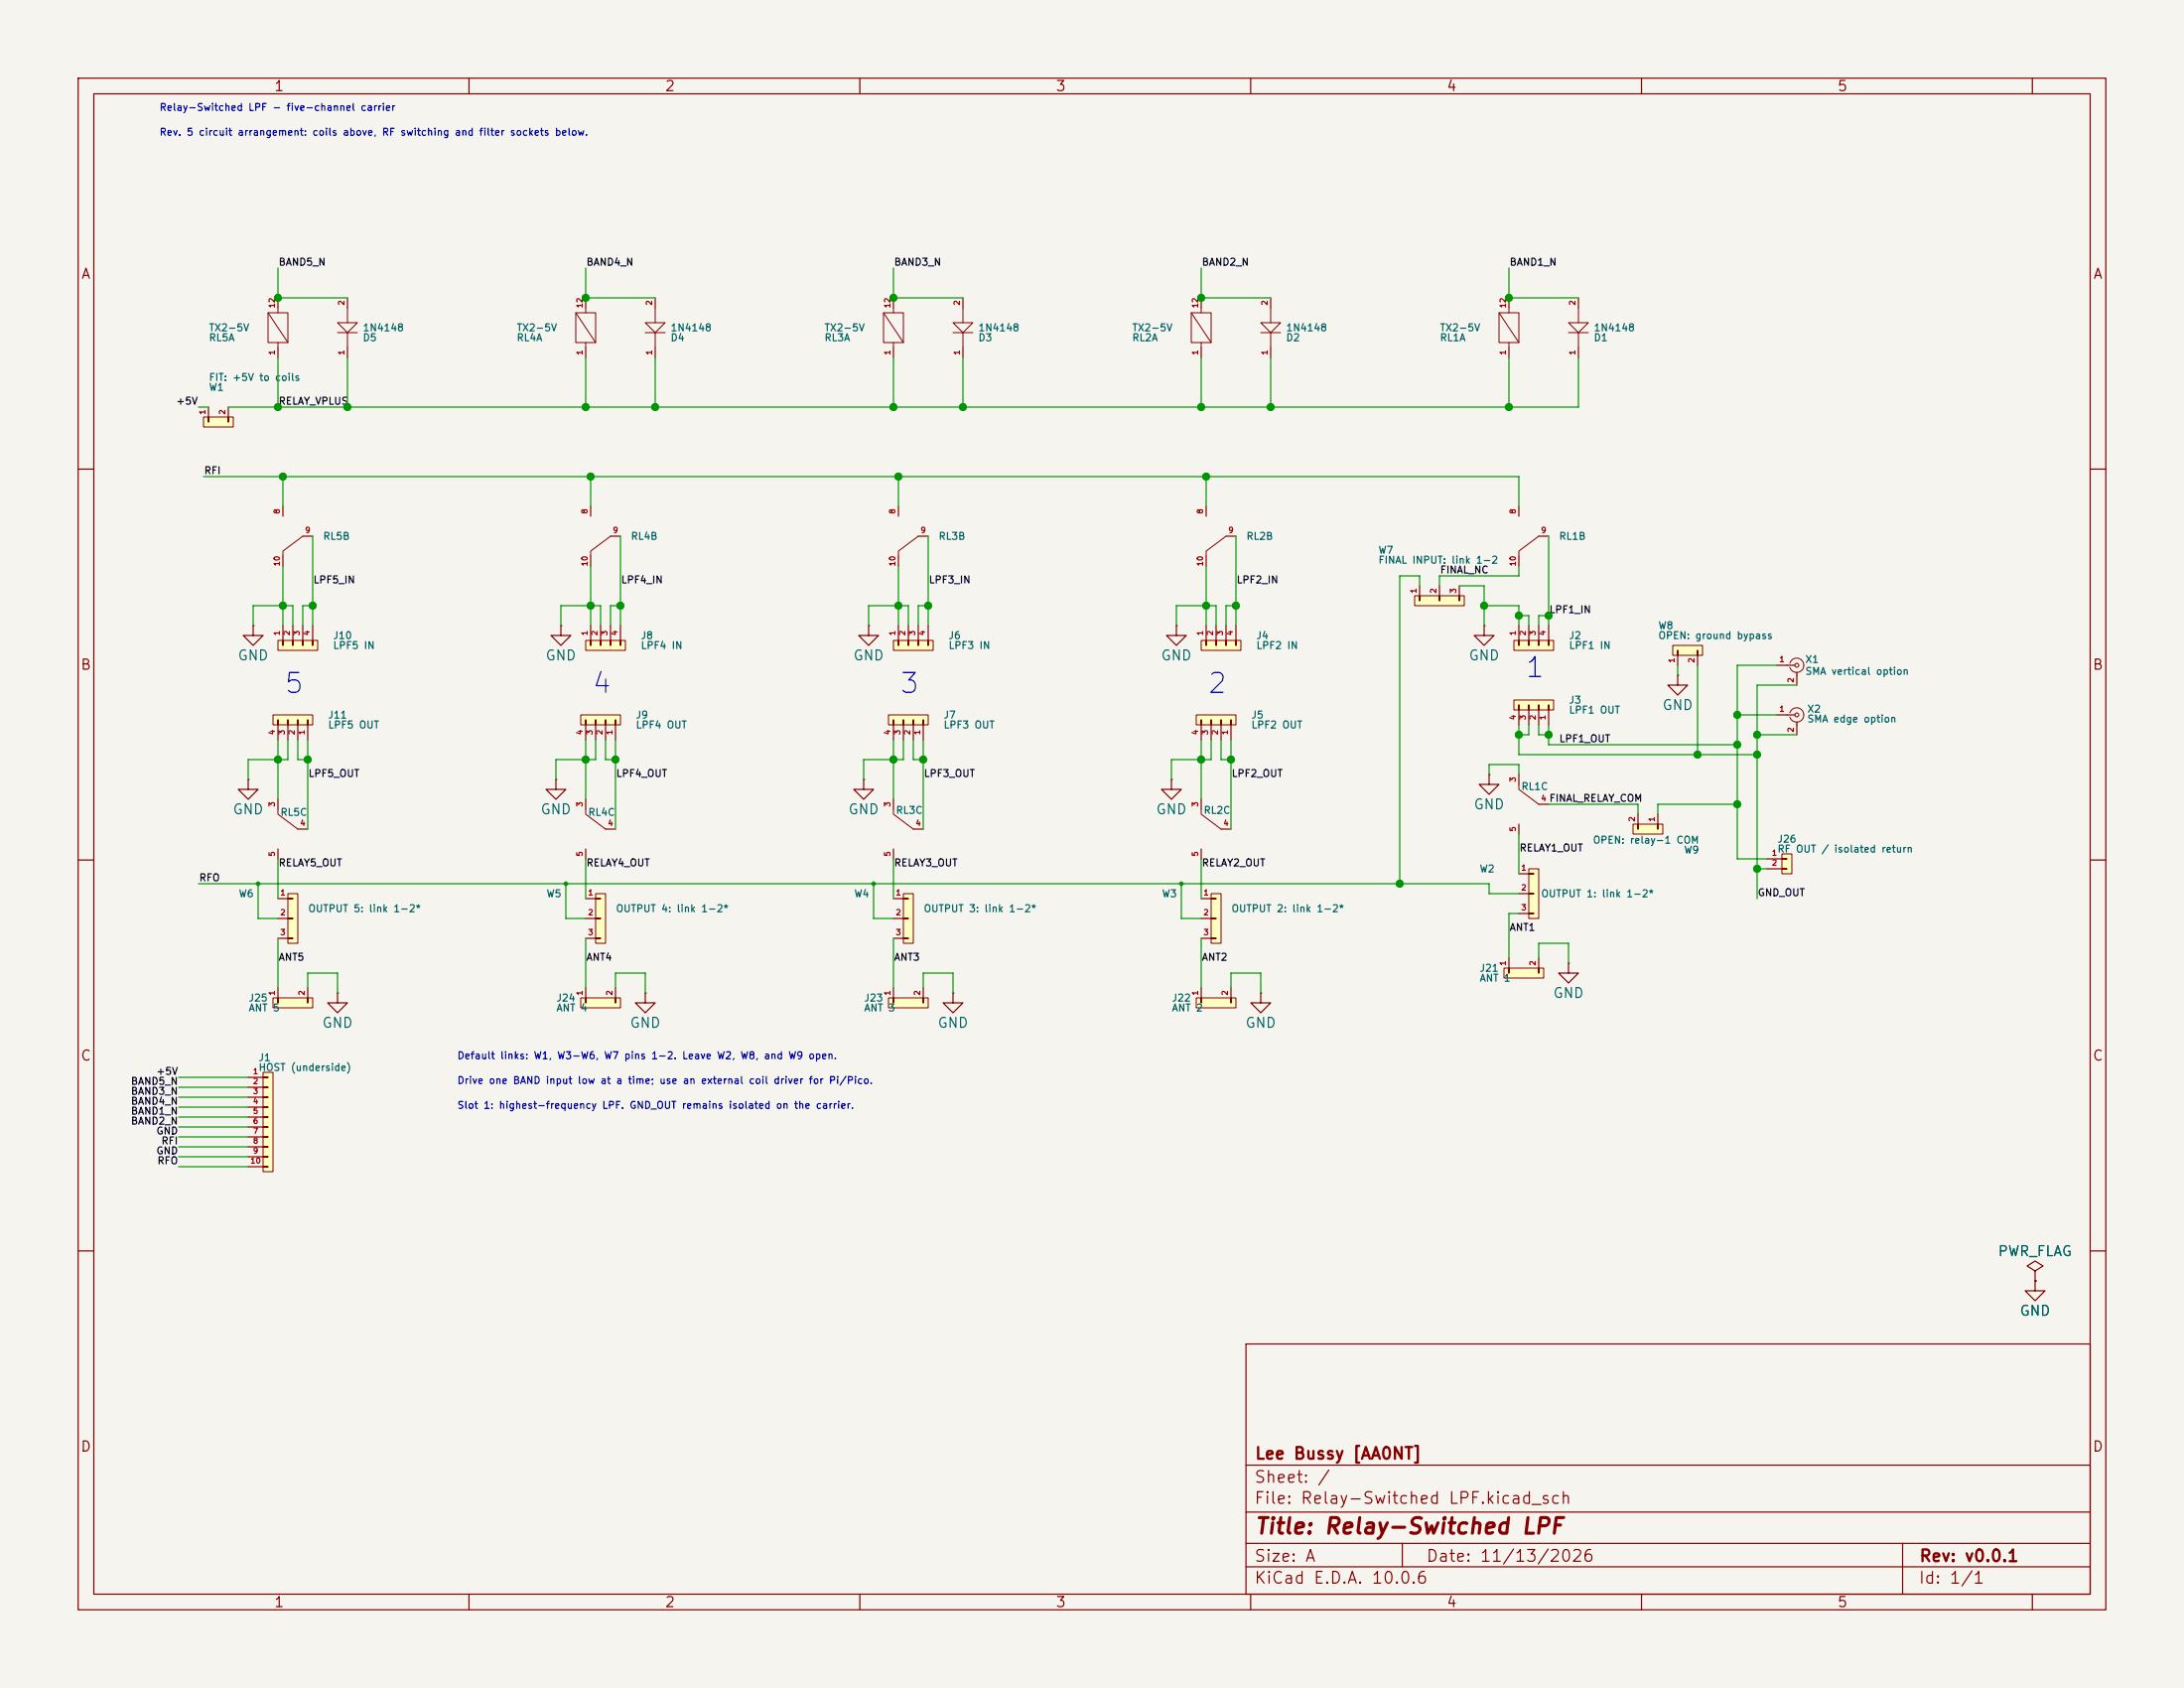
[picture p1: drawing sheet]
<svg xmlns="http://www.w3.org/2000/svg" width="279mm" height="216mm" viewBox="0 0 279 216" stroke-linecap="round" stroke-linejoin="round" font-family="sans-serif">
<path d="M0 0h279.4v215.9h-279.4z" fill="#f5f4ef" stroke="#f5f4ef" stroke-width=".13"/>
<g fill="none" stroke="#840000" stroke-width=".15">
<path d="M10 10h259.4v195.9h-259.4zM12 12h255.4v191.9h-255.4zM60 10v2M110 10v2M160 10v2M210 10v2M260 10v2M83.8 38.1v1.3M83.8 44.5v1.2M10 60h2M267.4 60h2M111.1 80v1.3h1.3l-1.3 1.3-1.2-1.3h1.2"/>
<path d="M111.1 80h.1M150.5 80v1.3h1.3l-1.3 1.3-1.3-1.3h1.3M150.5 80h.1M10 110h2M267.4 110h2M82.5 127v1.3h1.3l-1.3 1.2-1.2-1.2h1.2M82.5 127h.1M10 160h2M159.4 171.9h108v32h-108zM267.4 160h2M159.4 197.4h108M159.4 193.4h108"/>
<path d="M159.4 187.4h108M179.4 197.4v3M243.4 197.4v6.5M60 203.9v2M110 203.9v2M159.4 200.4h108M160 203.9v2M210 203.9v2M260 203.9v2"/>
</g>
<path d="M83.8 39.4v1.9M82.5 41.3h2.6l-1.3 1.2zM82.5 42.5h2.6M83.8 42.5v2" fill="none" stroke="#840000" stroke-width=".13"/>
<path d="M74.3 127.6h5.1v1.3h-5.1z" fill="#ffffc2"/>
<path d="M74.3 127.6h5.1v1.3h-5.1zM74.9 127.6h.1v.7h-.1zM78.7 127.6h.1v.7h-.1z" fill="none" stroke="#840000" stroke-width=".13"/>
<path d="M74.9 126.4v1.2M78.7 126.4v1.2" fill="none" stroke="#840000" stroke-width=".15"/>
<path d="M74.9 81.9h5.1v1.3h-5.1z" fill="#ffffc2"/>
<path d="M153.7 39.4v.6M152.4 40h2.5v3.8h-2.5zM152.4 40l2.5 3.8M153.7 43.8v.7M78.1 68.6l-2.5 1.9v.6M74.9 81.9h5.1v1.3h-5.1zM75.5 81.9h.1v.7h-.1zM76.8 81.9h.1v.7h-.1zM78 81.9h.2v.7h-.2zM79.3 81.9h.1v.7h-.1z" fill="none" stroke="#840000" stroke-width=".13"/>
<path d="M153.7 38.1v1.3M153.7 44.5v1.2M75.6 64.8v1.2M75.6 71.1v1.3M78.1 68.6h1.3M75.6 80v1.9M76.8 80v1.9M78.1 80v1.9M79.4 80v1.9" fill="none" stroke="#840000" stroke-width=".15"/>
<path d="M228 109.2h1.2v2.6h-1.2z" fill="#ffffc2"/>
<g fill="none" stroke="#840000" stroke-width=".13">
<path d="M229 91.2a.91 .91 0 0 1 1.4-.5 .91 .91 0 0 1 0 1.5 .91 .91 0 0 1-1.4-.5M229 84.8a.91 .91 0 0 1 1.4-.4 .91 .91 0 0 1 0 1.4 .91 .91 0 0 1-1.4-.5M114.3 103.5v.6l2.5 1.9M228 109.2h1.2v2.6h-1.2zM228 109.8h.6v.1h-.6zM228 111.1h.6v.1h-.6z"/>
<circle cx="229.9" cy="91.4" r=".25"/>
<circle cx="229.9" cy="85.1" r=".25"/>
</g>
<g fill="none" stroke="#840000" stroke-width=".15">
<path d="M110.5 99.7v1.3h1.3l-1.3 1.2-1.3-1.2h1.3M110.5 99.7h.1M214.6 86.4v1.2h1.3l-1.3 1.3-1.2-1.3h1.2M214.6 86.4h.1M227.3 91.4h2.3M227.3 85.1h2.3M229.9 86v1.6M229.9 92.3v1.7M114.3 102.2v1.3M114.3 108.6v1.3M116.8 106h1.3M226.1 109.9h1.9"/>
<path d="M226.1 111.1h1.9M260.3 162.6l1.1-.7-1.1-.6-1 .6 1 .7v1.2M260.3 163.8h.1M260.3 163.8v1.3h1.3l-1.3 1.3-1.2-1.3h1.2"/>
</g>
<path d="M214 82.6h3.8v1.2h-3.8z" fill="#ffffc2"/>
<path d="M214 82.6h3.8v1.2h-3.8zM214.6 83.2h.1v.6h-.1zM217.1 83.2h.1v.6h-.1z" fill="none" stroke="#840000" stroke-width=".13"/>
<path d="M214.6 83.8v1.3M217.2 83.8v1.3" fill="none" stroke="#840000" stroke-width=".15"/>
<path d="M153.7 81.9h5v1.3h-5z" fill="#ffffc2"/>
<path d="M153.7 81.9h5v1.3h-5zM154.2 81.9h.2v.7h-.2zM155.5 81.9h.1v.7h-.1zM156.8 81.9h.1v.7h-.1zM158.1 81.9h.1v.7h-.1z" fill="none" stroke="#840000" stroke-width=".13"/>
<path d="M154.3 80v1.9M155.6 80v1.9M156.8 80v1.9M158.1 80v1.9" fill="none" stroke="#840000" stroke-width=".15"/>
<path d="M181 76.2h6.3v1.3h-6.3z" fill="#ffffc2"/>
<g fill="none" stroke="#840000" stroke-width=".13">
<path d="M162.6 39.4v1.9M193 39.4v.6M161.3 41.3h2.5l-1.2 1.2zM161.3 42.5h2.5M162.6 42.5v2M191.8 40h2.5v3.8h-2.5zM191.8 40l2.5 3.8M193 43.8v.7M156.8 68.6l-2.5 1.9v.6M181 76.2h6.3v1.3h-6.3zM181.5 76.2h.2v.6h-.2zM184.1 76.2h.1v.6h-.1z"/>
<path d="M186.6 76.2h.2v.6h-.2z"/>
</g>
<path d="M162.6 38.1v1.3M193 38.1v1.3M162.6 44.5v1.2M193 44.5v1.2M154.3 64.8v1.2M154.3 71.1v1.3M156.8 68.6h1.3M181.6 74.9v1.3M184.1 74.9v1.3M186.7 74.9v1.3" fill="none" stroke="#840000" stroke-width=".15"/>
<path d="M113.7 127.6h5v1.3h-5z" fill="#ffffc2"/>
<path d="M196.8 68.6l-2.5 1.9v.6M113.7 127.6h5v1.3h-5zM114.2 127.6h.2v.7h-.2zM118 127.6h.2v.7h-.2z" fill="none" stroke="#840000" stroke-width=".13"/>
<path d="M194.3 64.8v1.2M194.3 71.1v1.3M196.8 68.6h1.3M189.9 80v1.3h1.2l-1.2 1.3-1.3-1.3h1.3M189.9 80h.1M114.3 126.4v1.2M118.1 126.4v1.2" fill="none" stroke="#840000" stroke-width=".15"/>
<path d="M193.7 89.5h5.1v1.3h-5.1z" fill="#ffffc2"/>
<g fill="none" stroke="#840000" stroke-width=".13">
<path d="M44.4 39.4v1.9M74.9 39.4v.6M201.9 39.4v1.9M43.2 41.3h2.5l-1.3 1.2zM43.2 42.5h2.5M44.4 42.5v2M73.7 40h2.5v3.8h-2.5zM73.7 40l2.5 3.8M74.9 43.8v.7M200.7 41.3h2.5l-1.3 1.2zM200.7 42.5h2.5M201.9 42.5v2"/>
<path d="M193.7 89.5h5.1v1.3h-5.1zM194.2 90.2h.2v.6h-.2zM195.5 90.2h.1v.6h-.1zM196.8 90.2h.1v.6h-.1zM198.1 90.2h.1v.6h-.1z"/>
</g>
<path d="M44.4 38.1v1.3M74.9 38.1v1.3M201.9 38.1v1.3M44.4 44.5v1.2M74.9 44.5v1.2M201.9 44.5v1.2M194.3 90.8v1.9M195.6 90.8v1.9M196.8 90.8v1.9M198.1 90.8v1.9" fill="none" stroke="#840000" stroke-width=".15"/>
<path d="M193.7 81.9h5.1v1.3h-5.1z" fill="#ffffc2"/>
<path d="M193.7 81.9h5.1v1.3h-5.1zM194.2 81.9h.2v.7h-.2zM195.5 81.9h.1v.7h-.1zM196.8 81.9h.1v.7h-.1zM198.1 81.9h.1v.7h-.1z" fill="none" stroke="#840000" stroke-width=".13"/>
<path d="M194.3 80v1.9M195.6 80v1.9M196.8 80v1.9M198.1 80v1.9" fill="none" stroke="#840000" stroke-width=".15"/>
<path d="M208.9 105.4h3.8v1.3h-3.8z" fill="#ffffc2"/>
<path d="M38.7 68.6l-2.5 1.9v.6M194.3 100.3v.7l2.5 1.9M208.9 105.4h3.8v1.3h-3.8zM209.5 105.4h.1v.6h-.1zM212 105.4h.2v.6h-.2z" fill="none" stroke="#840000" stroke-width=".13"/>
<path d="M36.2 64.8v1.2M36.2 71.1v1.3M38.7 68.6h1.3M194.3 99.1v1.2M194.3 105.4v1.3M196.8 102.9h1.3M209.5 104.1v1.3M212.1 104.1v1.3M200.7 123.2v1.3h1.2l-1.2 1.2-1.3-1.2h1.3M200.7 123.2h.1" fill="none" stroke="#840000" stroke-width=".15"/>
<path d="M192.4 123.8h5.1v1.3h-5.1z" fill="#ffffc2"/>
<path d="M35.6 39.4v.6M34.3 40h2.5v3.8h-2.5zM34.3 40l2.5 3.8M35.6 43.8v.7M192.4 123.8h5.1v1.3h-5.1zM193 123.8h.1v.7h-.1zM196.8 123.8h.1v.7h-.1z" fill="none" stroke="#840000" stroke-width=".13"/>
<path d="M35.6 38.1v1.3M35.6 44.5v1.2M193 122.6v1.2M196.8 122.6v1.2" fill="none" stroke="#840000" stroke-width=".15"/>
<path d="M26 53.3h3.8v1.3h-3.8z" fill="#ffffc2"/>
<path d="M26 53.3h3.8v1.3h-3.8zM26.6 53.3h.1v.7h-.1zM29.1 53.3h.2v.7h-.2z" fill="none" stroke="#840000" stroke-width=".13"/>
<path d="M26.7 52.1v1.2M29.2 52.1v1.2M190.5 99.1v1.2h1.3l-1.3 1.3-1.3-1.3h1.3M190.5 99.1h.1" fill="none" stroke="#840000" stroke-width=".15"/>
<path d="M195.6 111.1h1.2v6.4h-1.2z" fill="#ffffc2"/>
<path d="M195.6 111.1h1.2v6.4h-1.2zM195.6 111.7h.6v.1h-.6zM195.6 114.2h.6v.2h-.6zM195.6 116.8h.6v.1h-.6z" fill="none" stroke="#840000" stroke-width=".13"/>
<path d="M194.3 111.8h1.3M194.3 114.3h1.3M194.3 116.8h1.3" fill="none" stroke="#840000" stroke-width=".15"/>
<path d="M113.7 91.4h5v1.3h-5z" fill="#ffffc2"/>
<path d="M113.7 91.4h5v1.3h-5zM114.2 92.1h.2v.6h-.2zM115.5 92.1h.1v.6h-.1zM116.8 92.1h.1v.6h-.1zM118 92.1h.2v.6h-.2z" fill="none" stroke="#840000" stroke-width=".13"/>
<path d="M114.3 92.7v1.9M115.6 92.7v1.9M116.8 92.7v1.9M118.1 92.7v1.9M121.9 127v1.3h1.3l-1.3 1.2-1.3-1.2h1.3M121.9 127h.1" fill="none" stroke="#840000" stroke-width=".15"/>
<path d="M115.6 114.3h1.2v6.4h-1.2z" fill="#ffffc2"/>
<path d="M115.6 114.3h1.2v6.4h-1.2zM115.6 114.9h.6v.1h-.6zM115.6 117.4h.6v.1h-.6zM115.6 120h.6v.1h-.6z" fill="none" stroke="#840000" stroke-width=".13"/>
<path d="M32.4 80v1.3h1.3l-1.3 1.3-1.3-1.3h1.3M32.4 80h.1M114.3 114.9h1.3M114.3 117.5h1.3M114.3 120h1.3" fill="none" stroke="#840000" stroke-width=".15"/>
<path d="M76.2 114.3h1.3v6.4h-1.3z" fill="#ffffc2"/>
<path d="M76.2 114.3h1.3v6.4h-1.3zM76.2 114.9h.6v.1h-.6zM76.2 117.4h.6v.1h-.6zM76.2 120h.6v.1h-.6z" fill="none" stroke="#840000" stroke-width=".13"/>
<path d="M74.9 114.9h1.3M74.9 117.5h1.3M74.9 120h1.3" fill="none" stroke="#840000" stroke-width=".15"/>
<path d="M153 91.4h5.1v1.3h-5.1z" fill="#ffffc2"/>
<path d="M153 91.4h5.1v1.3h-5.1zM153.6 92.1h.1v.6h-.1zM154.9 92.1h.1v.6h-.1zM156.1 92.1h.2v.6h-.2zM157.4 92.1h.1v.6h-.1zM153.7 103.5v.6l2.5 1.9" fill="none" stroke="#840000" stroke-width=".13"/>
<path d="M153.7 92.7v1.9M154.9 92.7v1.9M156.2 92.7v1.9M157.5 92.7v1.9M153.7 102.2v1.3M153.7 108.6v1.3M156.2 106h1.3" fill="none" stroke="#840000" stroke-width=".15"/>
<path d="M154.9 114.3h1.3v6.4h-1.3z" fill="#ffffc2"/>
<path d="M154.9 114.3h1.3v6.4h-1.3zM154.9 114.9h.7v.1h-.7zM154.9 117.4h.7v.1h-.7zM154.9 120h.7v.1h-.7z" fill="none" stroke="#840000" stroke-width=".13"/>
<path d="M153.7 114.9h1.2M153.7 117.5h1.2M153.7 120h1.2M161.3 127v1.3h1.3l-1.3 1.2-1.3-1.2h1.3M161.3 127h.1" fill="none" stroke="#840000" stroke-width=".15"/>
<path d="M153 127.6h5.1v1.3h-5.1z" fill="#ffffc2"/>
<path d="M153 127.6h5.1v1.3h-5.1zM153.6 127.6h.1v.7h-.1zM157.4 127.6h.1v.7h-.1z" fill="none" stroke="#840000" stroke-width=".13"/>
<path d="M149.9 99.7v1.3h1.2l-1.2 1.2-1.3-1.2h1.3M149.9 99.7h.1M153.7 126.4v1.2M157.5 126.4v1.2" fill="none" stroke="#840000" stroke-width=".15"/>
<path d="M114.3 81.9h5.1v1.3h-5.1z" fill="#ffffc2"/>
<path d="M114.3 81.9h5.1v1.3h-5.1zM114.9 81.9h.1v.7h-.1zM116.1 81.9h.2v.7h-.2zM117.4 81.9h.1v.7h-.1zM118.7 81.9h.1v.7h-.1z" fill="none" stroke="#840000" stroke-width=".13"/>
<path d="M114.9 80v1.9M116.2 80v1.9M117.5 80v1.9M118.7 80v1.9M43.2 127v1.3h1.2l-1.2 1.2-1.3-1.2h1.3M43.2 127h.1" fill="none" stroke="#840000" stroke-width=".15"/>
<path d="M34.9 127.6h5.1v1.3h-5.1z" fill="#ffffc2"/>
<path d="M34.9 127.6h5.1v1.3h-5.1zM35.5 127.6h.1v.7h-.1zM39.3 127.6h.1v.7h-.1z" fill="none" stroke="#840000" stroke-width=".13"/>
<path d="M35.6 126.4v1.2M39.4 126.4v1.2" fill="none" stroke="#840000" stroke-width=".15"/>
<path d="M36.8 114.3h1.3v6.4h-1.3z" fill="#ffffc2"/>
<path d="M36.8 114.3h1.3v6.4h-1.3zM36.8 114.9h.7v.1h-.7zM36.8 117.4h.7v.1h-.7zM36.8 120h.7v.1h-.7z" fill="none" stroke="#840000" stroke-width=".13"/>
<path d="M31.7 99.7v1.3h1.3l-1.3 1.2-1.2-1.2h1.2M31.7 99.7h.1M35.6 114.9h1.2M35.6 117.5h1.2M35.6 120h1.2" fill="none" stroke="#840000" stroke-width=".15"/>
<path d="M33.7 137.2h1.2v12.7h-1.2z" fill="#ffffc2"/>
<path d="M33.7 137.2h1.2v12.7h-1.2zM33.7 137.7h.6v.2h-.6zM33.7 139h.6v.1h-.6zM33.7 140.3h.6v.1h-.6zM33.7 141.5h.6v.2h-.6zM33.7 142.8h.6v.1h-.6zM33.7 144.1h.6v.1h-.6zM33.7 145.4h.6v.1h-.6zM33.7 146.6h.6v.1h-.6zM33.7 147.9h.6v.1h-.6zM33.7 149.2h.6v.1h-.6z" fill="none" stroke="#840000" stroke-width=".13"/>
<path d="M31.7 137.8h2M31.7 139.1h2M31.7 140.3h2M31.7 141.6h2M31.7 142.9h2M31.7 144.1h2M31.7 145.4h2M31.7 146.7h2M31.7 148h2M31.7 149.2h2" fill="none" stroke="#840000" stroke-width=".15"/>
<path d="M74.3 91.4h5.1v1.3h-5.1z" fill="#ffffc2"/>
<g fill="none" stroke="#840000" stroke-width=".13">
<path d="M114.3 39.4v.6M123.2 39.4v1.9M113 40h2.6v3.8h-2.6zM113 40l2.6 3.8M114.3 43.8v.7M121.9 41.3h2.6l-1.3 1.2zM121.9 42.5h2.6M123.2 42.5v2M117.5 68.6l-2.6 1.9v.6M74.3 91.4h5.1v1.3h-5.1zM74.9 92.1h.1v.6h-.1zM76.1 92.1h.2v.6h-.2z"/>
<path d="M77.4 92.1h.1v.6h-.1zM78.7 92.1h.1v.6h-.1zM35.6 103.5v.6l2.5 1.9M74.9 103.5v.6l2.6 1.9"/>
</g>
<g fill="none" stroke="#840000" stroke-width=".15">
<path d="M114.3 38.1v1.3M123.2 38.1v1.3M114.3 44.5v1.2M123.2 44.5v1.2M114.9 64.8v1.2M114.9 71.1v1.3M117.5 68.6h1.2M71.1 99.7v1.3h1.3l-1.3 1.2-1.3-1.2h1.3M71.1 99.7h.1M71.8 80v1.3h1.2l-1.2 1.3-1.3-1.3h1.3M71.8 80h.1M74.9 92.7v1.9"/>
<path d="M76.2 92.7v1.9M77.5 92.7v1.9M78.7 92.7v1.9M35.6 102.2v1.3M35.6 108.6v1.3M38.1 106h1.3M74.9 102.2v1.3M74.9 108.6v1.3M77.5 106h1.2"/>
</g>
<path d="M34.9 91.4h5.1v1.3h-5.1z" fill="#ffffc2"/>
<path d="M34.9 91.4h5.1v1.3h-5.1zM35.5 92.1h.1v.6h-.1zM36.8 92.1h.1v.6h-.1zM38 92.1h.2v.6h-.2zM39.3 92.1h.1v.6h-.1z" fill="none" stroke="#840000" stroke-width=".13"/>
<path d="M35.6 92.7v1.9M36.8 92.7v1.9M38.1 92.7v1.9M39.4 92.7v1.9" fill="none" stroke="#840000" stroke-width=".15"/>
<path d="M35.6 81.9h5v1.3h-5z" fill="#ffffc2"/>
<path d="M35.6 81.9h5v1.3h-5zM36.1 81.9h.2v.7h-.2zM37.4 81.9h.1v.7h-.1zM38.7 81.9h.1v.7h-.1zM39.9 81.9h.2v.7h-.2z" fill="none" stroke="#840000" stroke-width=".13"/>
<path d="M36.2 80v1.9M37.5 80v1.9M38.7 80v1.9M40 80v1.9M260.3 163.8h.1" fill="none" stroke="#840000" stroke-width=".15"/>
<g fill="none" stroke="#009600" stroke-width=".15">
<path d="M35.6 34.3v3.8h8.8M74.9 34.3v3.8h8.9M114.3 34.3v3.8h8.9M153.7 34.3v3.8h8.9M193 34.3v3.8h8.9M25.4 52.1h1.3M35.6 45.7v6.4M44.4 45.7v6.4M74.9 45.7v6.4M83.8 45.7v6.4M114.3 45.7v6.4M123.2 45.7v6.4"/>
<path d="M153.7 45.7v6.4M162.6 45.7v6.4M193 45.7v6.4M201.9 45.7v6.4h-172.7M26 61h168.3v3.8M36.2 61v3.8M36.2 72.4v7.6M40 77.5h-1.3v2.5M40 68.6v11.4M75.6 61v3.8M75.6 72.4v7.6M79.4 77.5h-1.3v2.5"/>
<path d="M79.4 68.6v11.4M114.9 61v3.8M114.9 72.4v7.6M118.7 77.5h-1.2v2.5M118.7 68.6v11.4M154.3 61v3.8M154.3 72.4v7.6M158.1 77.5h-1.3v2.5M158.1 68.6v11.4M181.6 74.9v-1.2h-2.5v39.3M186.7 74.9h3.2v5.1M189.9 77.5h4.4v2.5"/>
<path d="M194.3 72.4v1.3h-10.2v1.2M194.3 78.7h1.3v1.3M198.1 78.7h-1.3v1.3M198.1 68.6v11.4M32.4 80v-2.5h5.1v2.5M35.6 94.6v7.6M36.8 94.6v2.6h-5.1v2.5M38.1 94.6v2.6h1.3M39.4 94.6v11.4M71.8 80v-2.5h5v2.5M74.9 94.6v7.6M76.2 94.6v2.6h-5.1v2.5"/>
<path d="M77.5 94.6v2.6h1.2M78.7 94.6v11.4M111.1 80v-2.5h5.1v2.5M114.3 94.6v7.6M115.6 94.6v2.6h-5.1v2.5M116.8 94.6v2.6h1.3M118.1 94.6v11.4M150.5 80v-2.5h5.1v2.5M153.7 94.6v7.6M154.9 94.6v2.6h-5v2.5M156.2 94.6v2.6h1.3M157.5 94.6v11.4"/>
<path d="M190.5 99.1v-1.3h3.8v1.3M194.3 92.7v3.8h30.5M195.6 92.7v1.3h-1.3M196.8 92.7v1.3h1.3M198.1 92.7v2.6h24.1M214.6 85.1v1.3M217.2 85.1v11.4M222.2 91.4h5.1M224.8 94h5.1M227.3 85.1h-5.1v24.8h3.9M229.9 87.6h-5.1v27.3M25.4 113h165.1v1.3h3.8"/>
<path d="M33 113v4.5h2.6M35.6 109.9v5M72.4 113v4.5h2.5M74.9 109.9v5M111.8 113v4.5h2.5M114.3 109.9v5M151.1 113v4.5h2.6M153.7 109.9v5M194.3 116.8h-1.3v5.8M194.3 106.7v5.1M198.1 102.9h11.4v1.2M222.2 102.9h-10.1v1.2"/>
<path d="M224.8 111.1h1.3M22.9 139.1h8.8M22.9 137.8h8.8M35.6 120v6.4M39.4 126.4v-1.9h3.8v2.5M74.9 120v6.4M78.7 126.4v-1.9h3.8v2.5M114.3 120v6.4M118.1 126.4v-1.9h3.8v2.5M153.7 120v6.4M157.5 126.4v-1.9h3.8v2.5M196.8 122.6v-1.9h3.9v2.5"/>
<path d="M22.9 144.1h8.8M22.9 148h8.8M22.9 149.2h8.8M22.9 146.7h8.8M22.9 145.4h8.8M22.9 141.6h8.8M22.9 140.3h8.8M22.9 142.9h8.8"/>
</g>
<g fill="#009600" stroke="#009600" stroke-width=".13">
<circle cx="111.8" cy="113" r=".23"/>
<circle cx="72.4" cy="113" r=".23"/>
<circle cx="36.2" cy="61" r=".46"/>
<circle cx="35.6" cy="38.1" r=".46"/>
<circle cx="44.4" cy="52.1" r=".46"/>
<circle cx="35.6" cy="52.1" r=".46"/>
<circle cx="40" cy="77.5" r=".46"/>
<circle cx="36.2" cy="77.5" r=".46"/>
<circle cx="35.6" cy="97.2" r=".46"/>
<circle cx="39.4" cy="97.2" r=".46"/>
<circle cx="75.6" cy="77.5" r=".46"/>
<circle cx="79.4" cy="77.5" r=".46"/>
<circle cx="74.9" cy="97.2" r=".46"/>
<circle cx="78.7" cy="97.2" r=".46"/>
<circle cx="114.3" cy="97.2" r=".46"/>
<circle cx="118.1" cy="97.2" r=".46"/>
<circle cx="33" cy="113" r=".23"/>
<circle cx="74.9" cy="38.1" r=".46"/>
<circle cx="74.9" cy="52.1" r=".46"/>
<circle cx="75.6" cy="61" r=".46"/>
<circle cx="114.3" cy="38.1" r=".46"/>
<circle cx="123.2" cy="52.1" r=".46"/>
<circle cx="114.9" cy="61" r=".46"/>
<circle cx="114.9" cy="77.5" r=".46"/>
<circle cx="114.3" cy="52.1" r=".46"/>
<circle cx="83.8" cy="52.1" r=".46"/>
<circle cx="153.7" cy="97.2" r=".46"/>
<circle cx="151.1" cy="113" r=".23"/>
<circle cx="179.1" cy="113" r=".46"/>
<circle cx="224.8" cy="111.1" r=".46"/>
<circle cx="198.1" cy="78.7" r=".46"/>
<circle cx="193" cy="52.1" r=".46"/>
<circle cx="198.1" cy="94" r=".46"/>
<circle cx="194.3" cy="94" r=".46"/>
<circle cx="194.3" cy="78.7" r=".46"/>
<circle cx="193" cy="38.1" r=".46"/>
<circle cx="154.3" cy="77.5" r=".46"/>
<circle cx="153.7" cy="52.1" r=".46"/>
<circle cx="153.7" cy="38.1" r=".46"/>
<circle cx="157.5" cy="97.2" r=".46"/>
<circle cx="162.6" cy="52.1" r=".46"/>
<circle cx="154.3" cy="61" r=".46"/>
<circle cx="158.1" cy="77.5" r=".46"/>
<circle cx="189.9" cy="77.5" r=".46"/>
<circle cx="222.2" cy="95.3" r=".46"/>
<circle cx="224.8" cy="94" r=".46"/>
<circle cx="224.8" cy="96.5" r=".46"/>
<circle cx="222.2" cy="91.4" r=".46"/>
<circle cx="217.2" cy="96.5" r=".46"/>
<circle cx="222.2" cy="102.9" r=".46"/>
<circle cx="118.7" cy="77.5" r=".46"/>
</g>
<g font-size="2.5" fill="#0000c2">
<text x="36.2" y="89.3">5</text>
<text x="75.5" y="89.3">4</text>
<text x="114.9" y="89.3">3</text>
<text x="154.3" y="89.3">2</text>
<text x="194.9" y="87.3">1</text>
</g>
<text font-size="2" fill="#840000" x="160.4" y="196.7">Title: Relay-Switched LPF</text>
<g font-size="1.5" fill="#840000">
<text x="160.4" y="190">Sheet: /</text>
<text x="160.4" y="187">Lee Bussy [AA0NT]</text>
<text x="160.4" y="192.7">File: Relay-Switched LPF.kicad_sch</text>
<text x="160.4" y="202.9">KiCad E.D.A. 10.0.6</text>
<text x="160.4" y="200.1">Size: A</text>
<text x="182.4" y="200.1">Date: 11/13/2026</text>
<text x="245.4" y="202.9">Id: 1/1</text>
<text x="245.4" y="200.1">Rev: v0.0.1</text>
</g>
<g font-size="1.3" fill="#840000">
<text x="35" y="12">1</text>
<text x="85" y="12">2</text>
<text x="135" y="12">3</text>
<text x="185" y="12">4</text>
<text x="235" y="12">5</text>
<text x="10.3" y="36">A</text>
<text x="267.7" y="36">A</text>
<text x="10.2" y="86">B</text>
<text x="267.6" y="86">B</text>
<text x="10.2" y="136">C</text>
<text x="267.6" y="136">C</text>
<text x="10.2" y="186">D</text>
<text x="267.6" y="186">D</text>
<text x="35" y="205.9">1</text>
<text x="85" y="205.9">2</text>
<text x="135" y="205.9">3</text>
<text x="185" y="205.9">4</text>
<text x="235" y="205.9">5</text>
</g>
<g font-size="1.3" fill="#006464">
<text x="30.3" y="84.8">GND</text>
<text x="69.7" y="84.8">GND</text>
<text x="109.1" y="84.8">GND</text>
<text x="148.4" y="84.8">GND</text>
<text x="187.8" y="84.8">GND</text>
<text x="212.6" y="91.1">GND</text>
<text x="29.7" y="104.5">GND</text>
<text x="69.1" y="104.5">GND</text>
<text x="108.4" y="104.5">GND</text>
<text x="147.8" y="104.5">GND</text>
<text x="188.4" y="103.8">GND</text>
<text x="41.1" y="131.8">GND</text>
<text x="80.5" y="131.8">GND</text>
<text x="119.9" y="131.8">GND</text>
<text x="159.2" y="131.8">GND</text>
<text x="198.6" y="128">GND</text>
<text x="255.5" y="161">PWR_FLAG</text>
<text x="258.3" y="168.6">GND</text>
</g>
<g font-size=".9" fill="#0000c2">
<text x="20.3" y="14.4">Relay-Switched LPF - five-channel carrier</text>
<text x="20.3" y="17.6">Rev. 5 circuit arrangement: coils above, RF switching and filter sockets below.</text>
<text x="58.4" y="135.7">Default links: W1, W3-W6, W7 pins 1-2. Leave W2, W8, and W9 open.</text>
<text x="58.4" y="138.9">Drive one BAND input low at a time; use an external coil driver for Pi/Pico.</text>
<text x="58.4" y="142">Slot 1: highest-frequency LPF. GND_OUT remains isolated on the carrier.</text>
</g>
<g font-size=".9" fill="#0f0f0f">
<text x="35.6" y="34.2">BAND5_N</text>
<text x="74.9" y="34.2">BAND4_N</text>
<text x="114.3" y="34.2">BAND3_N</text>
<text x="153.7" y="34.2">BAND2_N</text>
<text x="193.1" y="34.2">BAND1_N</text>
<text x="22.5" y="52">+5V</text>
<text x="35.6" y="52">RELAY_VPLUS</text>
<text x="26" y="60.9">RFI</text>
<text x="40" y="74.8">LPF5_IN</text>
<text x="79.4" y="74.8">LPF4_IN</text>
<text x="118.8" y="74.8">LPF3_IN</text>
<text x="158.1" y="74.8">LPF2_IN</text>
<text x="184.2" y="73.6">FINAL_NC</text>
<text x="198.1" y="78.6">LPF1_IN</text>
<text x="199.4" y="95.2">LPF1_OUT</text>
<text x="39.4" y="99.6">LPF5_OUT</text>
<text x="78.8" y="99.6">LPF4_OUT</text>
<text x="118.1" y="99.6">LPF3_OUT</text>
<text x="157.5" y="99.6">LPF2_OUT</text>
<text x="198.1" y="102.8">FINAL_RELAY_COM</text>
<text x="25.4" y="112.9">RFO</text>
<text x="35.6" y="111">RELAY5_OUT</text>
<text x="74.9" y="111">RELAY4_OUT</text>
<text x="114.3" y="111">RELAY3_OUT</text>
<text x="153.7" y="111">RELAY2_OUT</text>
<text x="194.3" y="109.1">RELAY1_OUT</text>
<text x="193.1" y="119.3">ANT1</text>
<text x="224.8" y="114.8">GND_OUT</text>
<text x="35.6" y="123.1">ANT5</text>
<text x="74.9" y="123.1">ANT4</text>
<text x="114.3" y="123.1">ANT3</text>
<text x="153.7" y="123.1">ANT2</text>
<text x="19.9" y="137.7">+5V</text>
<text x="16.7" y="140.2">BAND3_N</text>
<text x="16.7" y="141.5">BAND4_N</text>
<text x="16.7" y="139">BAND5_N</text>
<text x="16.7" y="142.8">BAND1_N</text>
<text x="16.7" y="144.1">BAND2_N</text>
<text x="19.9" y="145.3">GND</text>
<text x="19.9" y="147.9">GND</text>
<text x="20.1" y="149.1">RFO</text>
<text x="20.6" y="146.6">RFI</text>
</g>
<g font-size=".9" fill="#006464">
<text x="26.7" y="43.9">RL5A</text>
<text x="26.7" y="42.6">TX2-5V</text>
<text x="46.3" y="43.9">D5</text>
<text x="46.3" y="42.6">1N4148</text>
<text x="66" y="43.9">RL4A</text>
<text x="66" y="42.6">TX2-5V</text>
<text x="85.7" y="43.9">D4</text>
<text x="85.7" y="42.6">1N4148</text>
<text x="105.4" y="43.9">RL3A</text>
<text x="105.4" y="42.6">TX2-5V</text>
<text x="125.1" y="43.9">D3</text>
<text x="125.1" y="42.6">1N4148</text>
<text x="144.8" y="43.9">RL2A</text>
<text x="144.8" y="42.6">TX2-5V</text>
<text x="164.5" y="43.9">D2</text>
<text x="164.5" y="42.6">1N4148</text>
<text x="184.1" y="43.9">RL1A</text>
<text x="184.1" y="42.6">TX2-5V</text>
<text x="203.8" y="43.9">D1</text>
<text x="203.8" y="42.6">1N4148</text>
<text x="26.7" y="50.2">W1</text>
<text x="26.7" y="48.9">FIT: +5V to coils</text>
<text x="41.3" y="69.3">RL5B</text>
<text x="80.6" y="69.3">RL4B</text>
<text x="120" y="69.3">RL3B</text>
<text x="159.4" y="69.3">RL2B</text>
<text x="176.3" y="71">W7</text>
<text x="199.4" y="69.3">RL1B</text>
<text x="176.3" y="72.3">FINAL INPUT: link 1-2</text>
<text x="42.5" y="82">J10</text>
<text x="42.5" y="83.2">LPF5 IN</text>
<text x="81.9" y="82">J8</text>
<text x="81.9" y="83.2">LPF4 IN</text>
<text x="121.3" y="82">J6</text>
<text x="121.3" y="83.2">LPF3 IN</text>
<text x="160.6" y="82">J4</text>
<text x="160.6" y="83.2">LPF2 IN</text>
<text x="200.6" y="82">J2</text>
<text x="200.6" y="83.2">LPF1 IN</text>
<text x="212.1" y="80.7">W8</text>
<text x="212.1" y="82">OPEN: ground bypass</text>
<text x="230.9" y="85">X1</text>
<text x="230.9" y="86.5">SMA vertical option</text>
<text x="41.9" y="92.1">J11</text>
<text x="41.9" y="93.4">LPF5 OUT</text>
<text x="81.3" y="92.1">J9</text>
<text x="81.3" y="93.4">LPF4 OUT</text>
<text x="120.6" y="92.1">J7</text>
<text x="120.6" y="93.4">LPF3 OUT</text>
<text x="160" y="92.1">J5</text>
<text x="160" y="93.4">LPF2 OUT</text>
<text x="200.6" y="90.2">J3</text>
<text x="200.6" y="91.5">LPF1 OUT</text>
<text x="231.1" y="91.4">X2</text>
<text x="231.1" y="92.6">SMA edge option</text>
<text x="194.6" y="101.3">RL1C</text>
<text x="35.8" y="104.6">RL5C</text>
<text x="75.2" y="104.6">RL4C</text>
<text x="114.5" y="104.3">RL3C</text>
<text x="153.9" y="104.3">RL2C</text>
<text x="227.3" y="108">J26</text>
<text x="189.2" y="111.8">W2</text>
<text x="203.7" y="108.1">OPEN: relay-1 COM</text>
<text x="215.4" y="109.4">W9</text>
<text x="227.3" y="109.3">RF</text>
<text x="229.7" y="109.3">OUT / isolated return</text>
<text x="30.5" y="115">W6</text>
<text x="39.4" y="116.9">OUTPUT 5: link 1-2*</text>
<text x="69.8" y="115">W5</text>
<text x="78.7" y="116.9">OUTPUT 4: link 1-2*</text>
<text x="109.2" y="115">W4</text>
<text x="118.1" y="116.9">OUTPUT 3: link 1-2*</text>
<text x="148.6" y="115">W3</text>
<text x="157.5" y="116.9">OUTPUT 2: link 1-2*</text>
<text x="197.1" y="115">OUTPUT 1: link 1-2*</text>
<text x="189.2" y="124.5">J21</text>
<text x="189.2" y="125.8">ANT 1</text>
<text x="31.7" y="128.3">J25</text>
<text x="31.7" y="129.6">ANT 5</text>
<text x="71.1" y="128.3">J24</text>
<text x="71.1" y="129.6">ANT 4</text>
<text x="110.5" y="128.3">J23</text>
<text x="110.5" y="129.6">ANT 3</text>
<text x="149.8" y="128.3">J22</text>
<text x="149.8" y="129.6">ANT 2</text>
<text x="33" y="135.9">J1</text>
<text x="33" y="137.2">HOST (underside)</text>
</g>
<g font-size=".7" fill="#a90000">
<text x="35.3" y="39.5" transform="rotate(-90 35.3 39.5)">12</text>
<text x="44.2" y="39.1" transform="rotate(-90 44.2 39.1)">2</text>
<text x="74.7" y="39.5" transform="rotate(-90 74.7 39.5)">12</text>
<text x="83.6" y="39.1" transform="rotate(-90 83.6 39.1)">2</text>
<text x="114.1" y="39.5" transform="rotate(-90 114.1 39.5)">12</text>
<text x="123" y="39.1" transform="rotate(-90 123 39.1)">2</text>
<text x="153.4" y="39.5" transform="rotate(-90 153.4 39.5)">12</text>
<text x="162.3" y="39.1" transform="rotate(-90 162.3 39.1)">2</text>
<text x="192.8" y="39.5" transform="rotate(-90 192.8 39.5)">12</text>
<text x="201.7" y="39.1" transform="rotate(-90 201.7 39.1)">2</text>
<text x="35.3" y="45.5" transform="rotate(-90 35.3 45.5)">1</text>
<text x="44.2" y="45.5" transform="rotate(-90 44.2 45.5)">1</text>
<text x="74.7" y="45.5" transform="rotate(-90 74.7 45.5)">1</text>
<text x="83.6" y="45.5" transform="rotate(-90 83.6 45.5)">1</text>
<text x="114.1" y="45.5" transform="rotate(-90 114.1 45.5)">1</text>
<text x="123" y="45.5" transform="rotate(-90 123 45.5)">1</text>
<text x="153.4" y="45.5" transform="rotate(-90 153.4 45.5)">1</text>
<text x="162.3" y="45.5" transform="rotate(-90 162.3 45.5)">1</text>
<text x="192.8" y="45.5" transform="rotate(-90 192.8 45.5)">1</text>
<text x="201.7" y="45.5" transform="rotate(-90 201.7 45.5)">1</text>
<text x="26.4" y="53.1" transform="rotate(-90 26.4 53.1)">1</text>
<text x="29" y="53.1" transform="rotate(-90 29 53.1)">2</text>
<text x="36" y="65.8" transform="rotate(-90 36 65.8)">8</text>
<text x="75.3" y="65.8" transform="rotate(-90 75.3 65.8)">8</text>
<text x="114.7" y="65.8" transform="rotate(-90 114.7 65.8)">8</text>
<text x="154.1" y="65.8" transform="rotate(-90 154.1 65.8)">8</text>
<text x="194.1" y="65.8" transform="rotate(-90 194.1 65.8)">8</text>
<text x="39" y="68.3">9</text>
<text x="78.3" y="68.3">9</text>
<text x="117.7" y="68.3">9</text>
<text x="157.1" y="68.3">9</text>
<text x="197.1" y="68.3">9</text>
<text x="36" y="72.5" transform="rotate(-90 36 72.5)">10</text>
<text x="75.3" y="72.5" transform="rotate(-90 75.3 72.5)">10</text>
<text x="114.7" y="72.5" transform="rotate(-90 114.7 72.5)">10</text>
<text x="154.1" y="72.5" transform="rotate(-90 154.1 72.5)">10</text>
<text x="181.4" y="76" transform="rotate(-90 181.4 76)">1</text>
<text x="183.9" y="76" transform="rotate(-90 183.9 76)">2</text>
<text x="186.5" y="76" transform="rotate(-90 186.5 76)">3</text>
<text x="194.1" y="72.5" transform="rotate(-90 194.1 72.5)">10</text>
<text x="36" y="81.4" transform="rotate(-90 36 81.4)">1</text>
<text x="37.2" y="81.4" transform="rotate(-90 37.2 81.4)">2</text>
<text x="38.5" y="81.4" transform="rotate(-90 38.5 81.4)">3</text>
<text x="39.8" y="81.4" transform="rotate(-90 39.8 81.4)">4</text>
<text x="75.3" y="81.4" transform="rotate(-90 75.3 81.4)">1</text>
<text x="76.6" y="81.4" transform="rotate(-90 76.6 81.4)">2</text>
<text x="77.9" y="81.4" transform="rotate(-90 77.9 81.4)">3</text>
<text x="79.1" y="81.4" transform="rotate(-90 79.1 81.4)">4</text>
<text x="114.7" y="81.4" transform="rotate(-90 114.7 81.4)">1</text>
<text x="116" y="81.4" transform="rotate(-90 116 81.4)">2</text>
<text x="117.2" y="81.4" transform="rotate(-90 117.2 81.4)">3</text>
<text x="118.5" y="81.4" transform="rotate(-90 118.5 81.4)">4</text>
<text x="154.1" y="81.4" transform="rotate(-90 154.1 81.4)">1</text>
<text x="155.3" y="81.4" transform="rotate(-90 155.3 81.4)">2</text>
<text x="156.6" y="81.4" transform="rotate(-90 156.6 81.4)">3</text>
<text x="157.9" y="81.4" transform="rotate(-90 157.9 81.4)">4</text>
<text x="194.1" y="81.4" transform="rotate(-90 194.1 81.4)">1</text>
<text x="195.3" y="81.4" transform="rotate(-90 195.3 81.4)">2</text>
<text x="196.6" y="81.4" transform="rotate(-90 196.6 81.4)">3</text>
<text x="197.9" y="81.4" transform="rotate(-90 197.9 81.4)">4</text>
<text x="214.4" y="84.9" transform="rotate(-90 214.4 84.9)">1</text>
<text x="216.9" y="84.9" transform="rotate(-90 216.9 84.9)">2</text>
<text x="227.6" y="84.9">1</text>
<text x="229.6" y="87.4" transform="rotate(-90 229.6 87.4)">2</text>
<text x="35.3" y="94.1" transform="rotate(-90 35.3 94.1)">4</text>
<text x="36.6" y="94.1" transform="rotate(-90 36.6 94.1)">3</text>
<text x="37.9" y="94.1" transform="rotate(-90 37.9 94.1)">2</text>
<text x="39.1" y="94.1" transform="rotate(-90 39.1 94.1)">1</text>
<text x="74.7" y="94.1" transform="rotate(-90 74.7 94.1)">4</text>
<text x="76" y="94.1" transform="rotate(-90 76 94.1)">3</text>
<text x="77.2" y="94.1" transform="rotate(-90 77.2 94.1)">2</text>
<text x="78.5" y="94.1" transform="rotate(-90 78.5 94.1)">1</text>
<text x="114.1" y="94.1" transform="rotate(-90 114.1 94.1)">4</text>
<text x="115.3" y="94.1" transform="rotate(-90 115.3 94.1)">3</text>
<text x="116.6" y="94.1" transform="rotate(-90 116.6 94.1)">2</text>
<text x="117.9" y="94.1" transform="rotate(-90 117.9 94.1)">1</text>
<text x="153.4" y="94.1" transform="rotate(-90 153.4 94.1)">4</text>
<text x="154.7" y="94.1" transform="rotate(-90 154.7 94.1)">3</text>
<text x="156" y="94.1" transform="rotate(-90 156 94.1)">2</text>
<text x="157.2" y="94.1" transform="rotate(-90 157.2 94.1)">1</text>
<text x="194.1" y="92.2" transform="rotate(-90 194.1 92.2)">4</text>
<text x="195.3" y="92.2" transform="rotate(-90 195.3 92.2)">3</text>
<text x="196.6" y="92.2" transform="rotate(-90 196.6 92.2)">2</text>
<text x="197.9" y="92.2" transform="rotate(-90 197.9 92.2)">1</text>
<text x="227.6" y="91.2">1</text>
<text x="229.6" y="93.7" transform="rotate(-90 229.6 93.7)">2</text>
<text x="194.1" y="100.1" transform="rotate(-90 194.1 100.1)">3</text>
<text x="35.3" y="103.3" transform="rotate(-90 35.3 103.3)">3</text>
<text x="38.3" y="105.8">4</text>
<text x="74.7" y="103.3" transform="rotate(-90 74.7 103.3)">3</text>
<text x="77.7" y="105.8">4</text>
<text x="114.1" y="103.3" transform="rotate(-90 114.1 103.3)">3</text>
<text x="117.1" y="105.8">4</text>
<text x="153.4" y="103.3" transform="rotate(-90 153.4 103.3)">3</text>
<text x="156.4" y="105.8">4</text>
<text x="194.1" y="106.4" transform="rotate(-90 194.1 106.4)">5</text>
<text x="197.1" y="102.6">4</text>
<text x="209.3" y="105.2" transform="rotate(-90 209.3 105.2)">2</text>
<text x="211.9" y="105.2" transform="rotate(-90 211.9 105.2)">1</text>
<text x="35.3" y="109.6" transform="rotate(-90 35.3 109.6)">5</text>
<text x="74.7" y="109.6" transform="rotate(-90 74.7 109.6)">5</text>
<text x="114.1" y="109.6" transform="rotate(-90 114.1 109.6)">5</text>
<text x="153.4" y="109.6" transform="rotate(-90 153.4 109.6)">5</text>
<text x="194.5" y="111.5">1</text>
<text x="226.6" y="109.6">1</text>
<text x="226.6" y="110.9">2</text>
<text x="35.8" y="114.7">1</text>
<text x="35.8" y="117.2">2</text>
<text x="35.8" y="119.8">3</text>
<text x="75.2" y="114.7">1</text>
<text x="75.2" y="117.2">2</text>
<text x="75.2" y="119.8">3</text>
<text x="114.5" y="114.7">1</text>
<text x="114.5" y="117.2">2</text>
<text x="114.5" y="119.8">3</text>
<text x="153.9" y="114.7">1</text>
<text x="153.9" y="117.2">2</text>
<text x="153.9" y="119.8">3</text>
<text x="194.5" y="114.1">2</text>
<text x="194.5" y="116.6">3</text>
<text x="192.8" y="123.6" transform="rotate(-90 192.8 123.6)">1</text>
<text x="196.6" y="123.6" transform="rotate(-90 196.6 123.6)">2</text>
<text x="35.3" y="127.4" transform="rotate(-90 35.3 127.4)">1</text>
<text x="39.1" y="127.4" transform="rotate(-90 39.1 127.4)">2</text>
<text x="74.7" y="127.4" transform="rotate(-90 74.7 127.4)">1</text>
<text x="78.5" y="127.4" transform="rotate(-90 78.5 127.4)">2</text>
<text x="114.1" y="127.4" transform="rotate(-90 114.1 127.4)">1</text>
<text x="117.9" y="127.4" transform="rotate(-90 117.9 127.4)">2</text>
<text x="153.4" y="127.4" transform="rotate(-90 153.4 127.4)">1</text>
<text x="157.2" y="127.4" transform="rotate(-90 157.2 127.4)">2</text>
<text x="32.3" y="137.6">1</text>
<text x="32.3" y="138.8">2</text>
<text x="32.3" y="140.1">3</text>
<text x="32.3" y="141.4">4</text>
<text x="32.3" y="142.6">5</text>
<text x="32.3" y="143.9">6</text>
<text x="32" y="149">10</text>
<text x="32.3" y="145.2">7</text>
<text x="32.3" y="146.4">8</text>
<text x="32.3" y="147.7">9</text>
</g>
</svg>
